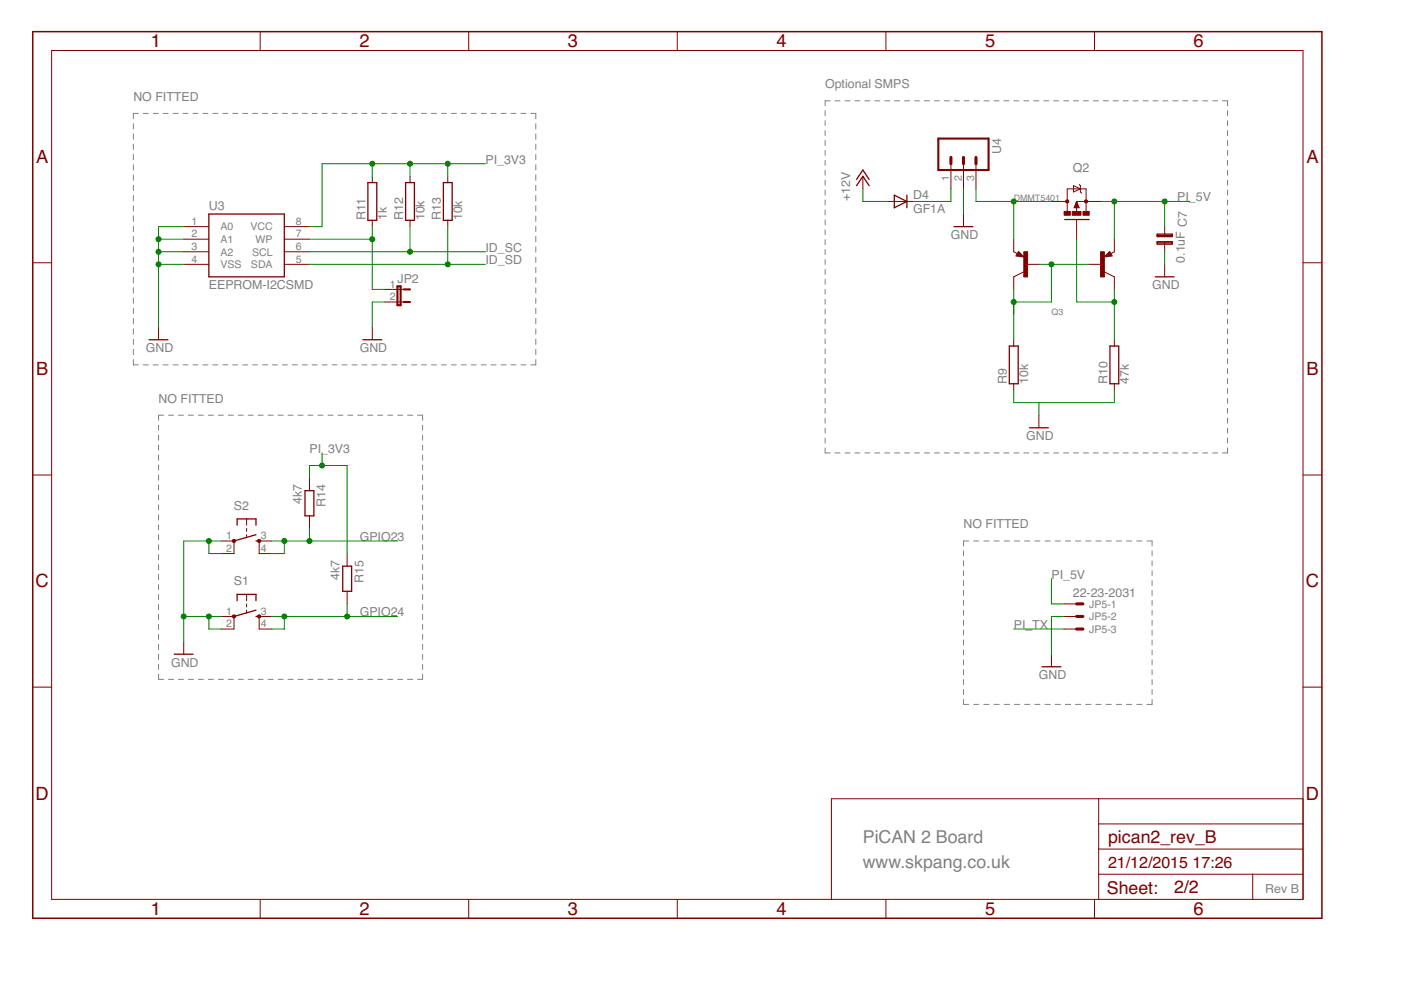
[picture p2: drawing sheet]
<svg xmlns="http://www.w3.org/2000/svg" width="297mm" height="210mm" viewBox="0 0 297 210" stroke-linecap="round" stroke-linejoin="round" font-family="sans-serif">
<g fill="none" stroke="#808080" stroke-width=".21">
<path d="M28.3 26.2v1.1M28.3 28.4v1.1M28.3 30.6v1.1M28.3 32.7v1.2M28.3 34.9v1.1M28.3 37.1v1.1M28.3 39.3v1.1M29.3 24h-1v1.2M30.4 24h1M32.5 24h1M34.6 24h1M36.7 24h1.1"/>
<path d="M38.8 24h1.1M40.9 24h1.1M43 24h1.1M45.1 24h1.1M47.2 24h1.1M49.3 24h1.1M51.5 24h1M53.6 24h1M55.7 24h1M57.8 24h1M59.9 24h1M62 24h1"/>
<path d="M64.1 24h1.1M66.2 24h1M68.3 24h1.1M70.4 24h1.1M72.5 24h1.1M74.6 24h1.1M76.7 24h1.1M78.8 24h1.1M80.9 24h1.1M83.1 24h1M85.2 24h1M87.3 24h1"/>
<path d="M89.4 24h1M91.5 24h1M93.6 24h1M95.7 24h1.1M97.8 24h1M99.9 24h1.1M102 24h1.1M104.1 24h1.1M106.2 24h1.1M108.3 24h1.1M110.4 24h1.1M112.5 24h1.1v1.2"/>
<path d="M113.6 26.2v1.1M113.6 28.4v1.1M113.6 30.6v1.1M113.6 32.7v1.2M113.6 34.9v1.1M113.6 37.1v1.1M113.6 39.3v1.1M174.9 23.5v1M174.9 25.6v1M174.9 27.7v1M174.9 29.8v1M174.9 31.9v1"/>
<path d="M174.9 34v1.1M174.9 36.1v1M174.9 38.2v1.1M176 21.4h-1.1v1M177 21.4h1.1M179.2 21.4h1M181.3 21.4h1M183.4 21.4h1M185.5 21.4h1M187.6 21.4h1M189.7 21.4h1M191.8 21.4h1"/>
<path d="M193.9 21.4h1M196 21.4h1.1M198.1 21.4h1.1M200.2 21.4h1.1M202.3 21.4h1.1M204.4 21.4h1.1M206.5 21.4h1.1M208.6 21.4h1.1M210.8 21.4h1M212.9 21.4h1M215 21.4h1M217.1 21.4h1"/>
<path d="M219.2 21.4h1M221.3 21.4h1M223.4 21.4h1.1M225.5 21.4h1.1M227.6 21.4h1.1M229.7 21.4h1.1M231.8 21.4h1.1M233.9 21.4h1.1M236 21.4h1.1M238.1 21.4h1.1M240.2 21.4h1.1M242.4 21.4h1"/>
<path d="M244.5 21.4h1M246.6 21.4h1M248.7 21.4h1M250.8 21.4h1M252.9 21.4h1M255 21.4h1.1M257.1 21.4h1.1M259.2 21.4h1.1v1M260.3 23.5v1M260.3 25.6v1M260.3 27.7v1M260.3 29.8v1"/>
<path d="M260.3 31.9v1M260.3 34v1.1M260.3 36.1v1M260.3 38.2v1.1M28.3 41.4v1.2M28.3 43.6v1.1M28.3 45.8v1.1M28.3 48v1.1M28.3 50.1v1.2M28.3 52.3v1.1M28.3 54.5v1.1M28.3 56.7v1.1"/>
<path d="M28.3 58.8v1.2M113.6 41.4v1.2M113.6 43.6v1.1M113.6 45.8v1.1M113.6 48v1.1M113.6 50.1v1.2M113.6 52.3v1.1M113.6 54.5v1.1M113.6 56.7v1.1M113.6 58.8v1.2M174.9 40.3v1.1M174.9 42.4v1.1"/>
<path d="M174.9 44.5v1.1M174.9 46.6v1.1M174.9 48.7v1.1M174.9 50.8v1.1M174.9 52.9v1.1M174.9 55v1.1M174.9 57.1v1.1M174.9 59.2v1.1M260.3 40.3v1.1M260.3 42.4v1.1M260.3 44.5v1.1M260.3 46.6v1.1"/>
<path d="M260.3 48.7v1.1M260.3 50.8v1.1M260.3 52.9v1.1M260.3 55v1.1M260.3 57.1v1.1M260.3 59.2v1.1M28.3 61v1.1M28.3 63.2v1.1M28.3 65.4v1.1M28.3 67.5v1.2M28.3 69.7v1.1M28.3 71.9v1.1"/>
<path d="M28.3 74.1v1.1M28.3 76.2v1.2h1M30.4 77.4h1M32.5 77.4h1M34.6 77.4h1M36.7 77.4h1.1M38.8 77.4h1.1M40.9 77.4h1.1M43 77.4h1.1M45.1 77.4h1.1M47.2 77.4h1.1M49.3 77.4h1.1"/>
<path d="M51.5 77.4h1M53.6 77.4h1M55.7 77.4h1M57.8 77.4h1M59.9 77.4h1M62 77.4h1M64.1 77.4h1.1M66.2 77.4h1M68.3 77.4h1.1M70.4 77.4h1.1M72.5 77.4h1.1M74.6 77.4h1.1"/>
<path d="M76.7 77.4h1.1M78.8 77.4h1.1M80.9 77.4h1.1M83.1 77.4h1M85.2 77.4h1M87.3 77.4h1M89.4 77.4h1M91.5 77.4h1M93.6 77.4h1M95.7 77.4h1.1M97.8 77.4h1M99.9 77.4h1.1"/>
<path d="M102 77.4h1.1M104.1 77.4h1.1M106.2 77.4h1.1M108.3 77.4h1.1M110.4 77.4h1.1M113.6 76.2v1.2h-1.1M113.6 61v1.1M113.6 63.2v1.1M113.6 65.4v1.1M113.6 67.5v1.2M113.6 69.7v1.1M113.6 71.9v1.1"/>
<path d="M113.6 74.1v1.1M174.9 61.3v1.1M174.9 63.4v1.1M174.9 65.5v1.1M174.9 67.6v1.1M174.9 69.7v1.1M174.9 71.8v1.1M174.9 74v1M174.9 76.1v1M174.9 78.1v1.1M260.3 61.3v1.1M260.3 63.4v1.1"/>
<path d="M260.3 65.5v1.1M260.3 67.6v1.1M260.3 69.7v1.1M260.3 71.8v1.1M260.3 74v1M260.3 76.1v1M260.3 78.1v1.1M33.6 90.1v1.1M33.6 92.3v1M33.6 94.4v1M33.6 96.5v1.1M33.6 98.6v1.1"/>
<path d="M34.7 88h-1.1v1.1M35.7 88h1.1M37.8 88h1.1M39.9 88h1.1M42.1 88h1M44.2 88h1M46.3 88h1M48.4 88h1.1M50.5 88h1.1M52.6 88h1.1M54.7 88h1.1M56.9 88h1"/>
<path d="M59 88h1M61.1 88h1M63.2 88h1.1M65.3 88h1.1M67.4 88h1.1M69.5 88h1.1M71.6 88h1.1M73.7 88h1.1M75.9 88h1M78 88h1M80.1 88h1.1M82.2 88h1.1"/>
<path d="M84.3 88h1.1M86.4 88h1.1M88.5 88h1.1v1.1M89.6 90.1v1.1M89.6 92.3v1M89.6 94.4v1M89.6 96.5v1.1M89.6 98.6v1.1M174.9 80.3v1M174.9 82.4v1M174.9 84.5v1M174.9 86.6v1"/>
<path d="M174.9 88.7v1M174.9 90.8v1M174.9 92.9v1M174.9 95v1h1.1M177 96h1.1M179.2 96h1M181.3 96h1M183.4 96h1M185.5 96h1M187.6 96h1M189.7 96h1M191.8 96h1"/>
<path d="M193.9 96h1M196 96h1.1M198.1 96h1.1M200.2 96h1.1M202.3 96h1.1M204.4 96h1.1M206.5 96h1.1M208.6 96h1.1M210.8 96h1M212.9 96h1M215 96h1M217.1 96h1"/>
<path d="M219.2 96h1M221.3 96h1M223.4 96h1.1M225.5 96h1.1M227.6 96h1.1M229.7 96h1.1M231.8 96h1.1M233.9 96h1.1M236 96h1.1M238.1 96h1.1M240.2 96h1.1M242.4 96h1"/>
<path d="M244.5 96h1M246.6 96h1M248.7 96h1M250.8 96h1M252.9 96h1M255 96h1.1M257.1 96h1.1M260.3 95v1h-1.1M260.3 80.3v1M260.3 82.4v1M260.3 84.5v1M260.3 86.6v1"/>
<path d="M260.3 88.7v1M260.3 90.8v1M260.3 92.9v1M33.6 100.7v1.1M33.6 102.8v1.1M33.6 104.9v1.1M33.6 107.1v1M33.6 109.2v1M33.6 111.3v1M33.6 113.4v1M33.6 115.5v1.1M33.6 117.6v1.1"/>
<path d="M33.6 119.7v1.1M89.6 100.7v1.1M89.6 102.8v1.1M89.6 104.9v1.1M89.6 107.1v1M89.6 109.2v1M89.6 111.3v1M89.6 113.4v1M89.6 115.5v1.1M89.6 117.6v1.1M89.6 119.7v1.1M204.3 116.8v1.1"/>
<path d="M204.3 118.9v1.1M205.4 114.7h-1.1v1.1M206.4 114.7h1.1M208.6 114.7h1.1M210.8 114.7h1.1M212.9 114.7h1.1M215.1 114.7h1.1M217.2 114.7h1.1M219.4 114.7h1.1M221.6 114.7h1.1M223.7 114.7h1.1M225.9 114.7h1.1"/>
<path d="M228 114.7h1.2M230.2 114.7h1.1M232.3 114.7h1.2M234.5 114.7h1.1M236.7 114.7h1.1M238.8 114.7h1.1M241 114.7h1.1M243.2 114.7h1.1v1.1M244.3 116.8v1.1M244.3 118.9v1.1M33.6 121.8v1.1M33.6 124v1"/>
<path d="M33.6 126.1v1M33.6 128.2v1M33.6 130.3v1.1M33.6 132.4v1.1M33.6 134.5v1.1M33.6 136.6v1.1M33.6 138.7v1.1M89.6 121.8v1.1M89.6 124v1M89.6 126.1v1M89.6 128.2v1M89.6 130.3v1.1"/>
<path d="M89.6 132.4v1.1M89.6 134.5v1.1M89.6 136.6v1.1M89.6 138.7v1.1M204.3 121v1M204.3 123.1v1.1M204.3 125.2v1.1M204.3 127.3v1.1M204.3 129.4v1.1M204.3 131.5v1.1M204.3 133.6v1.1M204.3 135.7v1.1"/>
<path d="M204.3 137.8v1.1M204.3 139.9v1.1M244.3 121v1M244.3 123.1v1.1M244.3 125.2v1.1M244.3 127.3v1.1M244.3 129.4v1.1M244.3 131.5v1.1M244.3 133.6v1.1M244.3 135.7v1.1M244.3 137.8v1.1M244.3 139.9v1.1"/>
<path d="M33.6 140.9v1M33.6 143v1h1.1M35.7 144h1.1M37.8 144h1.1M39.9 144h1.1M42.1 144h1M44.2 144h1M46.3 144h1M48.4 144h1.1M50.5 144h1.1M52.6 144h1.1M54.7 144h1.1"/>
<path d="M56.9 144h1M59 144h1M61.1 144h1M63.2 144h1.1M65.3 144h1.1M67.4 144h1.1M69.5 144h1.1M71.6 144h1.1M73.7 144h1.1M75.9 144h1M78 144h1M80.1 144h1.1"/>
<path d="M82.2 144h1.1M84.3 144h1.1M86.4 144h1.1M89.6 143v1h-1.1M89.6 140.9v1M204.3 148.3v1.1h1.1M204.3 142v1.1M204.3 144.1v1.1M204.3 146.2v1.1M206.4 149.4h1.1M208.6 149.4h1.1M210.8 149.4h1.1"/>
<path d="M212.9 149.4h1.1M215.1 149.4h1.1M217.2 149.4h1.1M219.4 149.4h1.1M221.6 149.4h1.1M223.7 149.4h1.1M225.9 149.4h1.1M228 149.4h1.2M230.2 149.4h1.1M232.3 149.4h1.2M234.5 149.4h1.1M236.7 149.4h1.1"/>
<path d="M238.8 149.4h1.1M241 149.4h1.1M244.3 142v1.1M244.3 144.1v1.1M244.3 146.2v1.1M244.3 148.3v1.1h-1.1"/>
</g>
<g fill="none" stroke="#800000" stroke-width=".21">
<path d="M10.9 10.7h265.4v180h-265.4zM55.2 6.7v4M99.4 6.7v4M143.6 6.7v4M187.8 6.7v4M232.1 6.7v4M78.9 37.4v1.3M86.9 37.4v1.3M94.9 37.4v1.3M182.9 37.4v2.6M201.6 34.7v5.3M204.3 34.7v5.3"/>
<path d="M206.9 34.7v5.3M227.6 39.4l1.5 .6-1.5 .7zM228.8 39.1l.3 .3v1.3l.2 .3M6.9 55.7h4M38.9 56h5.4M38.9 50.7h5.4M38.9 48h5.4M38.9 53.4h5.4M60.3 56h5.3M60.3 50.7h5.3M60.3 48h5.3M60.3 53.4h5.3"/>
<path d="M78.9 46.7v1.3M86.9 46.7v1.3M94.9 46.7v1.3M188.3 42.7h5.3M204.3 45.4v2.6M214.9 50.7v2.7l.8 .4M215.9 53.3l1.2 1.2-1.7-.2zM217.1 57.6l-2.2 1.1v2.7M217.6 56h2.7M222.9 42.7h3.4M226.3 44.8v-4.8h4v4.8M228.3 42.7h5.3"/>
<path d="M228.3 42.7l.5 1.3h-1.1zM228.3 43.9v.9M228.3 46.7v4M230.9 56h2.7M234.1 57.6l2.2 1.1v2.7M235.3 53.3l.5 1-1.7 .2zM236.3 50.7v2.7l-.8 .4M246.9 48v2.2M246.9 51.2v2.2M246.9 56v2.7M276.3 55.7h4M33.6 69.4v2.6"/>
<path d="M78.9 69.4v2.6M81.6 61.4h4M81.6 64h4M214.9 72v1.4M236.3 72v1.4M214.9 81.4v1.3M220.3 88v2.7M236.3 81.4v1.3M6.9 100.7h4M46.9 114.7h2.7v2.7h-2.7M52.3 110v1.4M52.3 112v.7"/>
<path d="M52.3 113.4v.6M57.6 114.7h-2.7v2.7h2.7M65.6 101.4v2.6M65.6 109.4v2.6M73.6 117.4v2.6M276.3 100.7h4M38.9 136v2.7M46.9 130.7h2.7v2.7h-2.7M52.3 126v1.4M52.3 128v.7M52.3 129.4v.6M57.6 130.7h-2.7v2.7h2.7"/>
<path d="M73.6 125.4v2.6M222.9 138.7v2.7M225.6 130.7h2.7M225.6 133.4h2.7M225.6 128h2.7M6.9 145.7h4M276.3 145.7h4M232.9 169.4v21.3M232.9 174.7h43.4M276.3 169.4h-100v21.3M55.2 190.7v4M99.4 190.7v4"/>
<path d="M143.6 190.7v4M187.8 190.7v4M232.1 190.7v4M232.9 185.4h43.4M232.9 180h43.4M265.6 185.4v5.3"/>
</g>
<path d="M6.9 6.7h273.4v188h-273.4z" fill="none" stroke="#800000" stroke-width=".32"/>
<g fill="none" stroke="#800000" stroke-width=".28">
<path d="M78 38.7h1.9v8h-1.9zM86 38.7h1.9v8h-1.9zM94 38.7h1.9v8h-1.9zM181.6 39.4l1.3-2 1.4 2M181.6 38l1.3-2 1.4 2M44.3 45.4h16v13.3h-16zM189.6 41.4l2.7 1.3-2.7 1.3zM192.3 41.4v2.6M202.3 48h4M216 54h.4l-.4-.2-.3 .4 1.1 .1-.8-.8-.4 .7M225.7 46.5h5.2M235.2 54h-.4l.4-.2 .3 .4-1.1 .1 .8-.8 .4 .7"/>
<path d="M244.9 58.7h4M245.3 51.2h3.2v.6h-3.2zM245.3 49.6h3.2v.6h-3.2zM245.3 51.5h3.2M245.3 49.9h3.2M31.6 72h4M76.9 72h4M214 73.4h1.9v8h-1.9zM235.3 73.4h1.9v8h-1.9zM218.3 90.7h4M50.3 111.4v-1.4h4v1.4M54.3 114.7h.6"/>
<path d="M54.3 113.4l-4.7 1.3M64.7 104h1.8v5.4h-1.8zM36.9 138.7h4M50.3 127.4v-1.4h4v1.4M54.3 130.7h.6M54.3 129.4l-4.7 1.3M72.7 120h1.8v5.4h-1.8zM220.9 141.4h4"/>
</g>
<path d="M198.9 29.4h10.7v6.6h-10.7zM84.3 60.7h.6v4h-.6zM85.6 61.4h1.3M85.6 64h1.3" fill="none" stroke="#800000" stroke-width=".44"/>
<g fill="#800000" stroke="#800000" stroke-width=".21">
<path d="M49.4 114.4h.4v.5h-.4z" fill-rule="evenodd"/>
<path d="M54.7 114.4h.5v.5h-.5z" fill-rule="evenodd"/>
<circle cx="49.6" cy="130.7" r=".35"/>
<circle cx="54.9" cy="130.7" r=".35"/>
<circle cx="230.3" cy="42.7" r=".35"/>
<circle cx="226.3" cy="42.7" r=".35"/>
</g>
<path d="M228.3 43.6v.3h-.3l.3-.9 .2 .9" fill="none" stroke="#800000" stroke-width=".34"/>
<g fill="#800000" stroke="#800000" stroke-width=".21">
<path d="M229.6 44.8h1.3v.8h-1.3z"/>
<path d="M225.6 44.8h1.3v.8h-1.3z"/>
<path d="M227.3 44.8h1.9v.8h-1.9z"/>
<path d="M217.1 53.4h.8v5.3h-.8z"/>
<path d="M233.3 53.4h.8v5.3h-.8z"/>
</g>
<path d="M201.6 33.4v1.3M204.3 33.4v1.3M206.9 33.4v1.3M228.3 128h1.3M228.3 130.7h1.3M228.3 133.4h1.3" fill="none" stroke="#800000" stroke-width=".66"/>
<g fill="none" stroke="#008000" stroke-width=".21">
<path d="M78.9 34.7v2.7M86.9 34.7v2.7M94.9 34.7v2.7M102.9 34.7h-34.6v13.3h-2.7M33.6 50.7h5.3M33.6 53.4h5.3M33.6 56h5.3M38.9 48h-5.3v21.4M65.6 50.7h13.3M65.6 53.4h37.3M65.6 56h37.3M78.9 48v13.4h2.7"/>
<path d="M86.9 48v5.4M94.9 48v8M182.9 40v2.7h5.4M201.6 40v2.7h-8M204.3 40v5.4M206.9 40v2.7h16M214.9 42.7v8M220.3 56h10.6M222.9 56v8h-8M228.3 50.7v13.3h8M233.6 42.7h18.7M236.3 42.7v8"/>
<path d="M246.9 42.7v5.3M246.9 53.4v2.6M81.6 64h-2.7v5.4M214.9 61.4v10.6M236.3 61.4v10.6M68.3 96v2.7M214.9 82.7v2.7h21.4v-2.7M220.3 85.4v2.6M44.3 114.7v2.7h2.6M46.9 114.7h-8v21.3M57.6 114.7h26.7M60.3 114.7v2.7h-2.7"/>
<path d="M65.6 101.4v-2.7h8v18.7M65.6 112v2.7M38.9 130.7h8M44.3 130.7v2.7h2.6M57.6 130.7h26.7M60.3 130.7v2.7h-2.7M73.6 128v2.7M214.9 133.4h10.7M222.9 122.7v5.3h2.7M225.6 130.7h-2.7v8"/>
</g>
<g fill="#008000" stroke="#008000" stroke-width=".21">
<circle cx="33.6" cy="50.7" r=".53"/>
<circle cx="33.6" cy="53.4" r=".53"/>
<circle cx="33.6" cy="56" r=".53"/>
<circle cx="44.3" cy="114.7" r=".53"/>
<circle cx="38.9" cy="130.7" r=".53"/>
<circle cx="44.3" cy="130.7" r=".53"/>
<circle cx="78.9" cy="34.7" r=".53"/>
<circle cx="86.9" cy="34.7" r=".53"/>
<circle cx="94.9" cy="34.7" r=".53"/>
<circle cx="68.3" cy="98.7" r=".53"/>
<circle cx="78.9" cy="50.7" r=".53"/>
<circle cx="86.9" cy="53.4" r=".53"/>
<circle cx="94.9" cy="56" r=".53"/>
<circle cx="73.6" cy="130.7" r=".53"/>
<circle cx="60.3" cy="130.7" r=".53"/>
<circle cx="65.6" cy="114.7" r=".53"/>
<circle cx="60.3" cy="114.7" r=".53"/>
<circle cx="236.3" cy="42.7" r=".53"/>
<circle cx="246.9" cy="42.7" r=".53"/>
<circle cx="222.9" cy="56" r=".53"/>
<circle cx="214.9" cy="64" r=".53"/>
<circle cx="236.3" cy="64" r=".53"/>
<circle cx="214.9" cy="42.7" r=".53"/>
</g>
<g font-size="3.9" fill="#800000">
<text x="32" y="10.1">1</text>
<text x="76.2" y="10.1">2</text>
<text x="120.4" y="10.1">3</text>
<text x="164.6" y="10.1">4</text>
<text x="208.9" y="10.1">5</text>
<text x="253.1" y="10.1">6</text>
<text x="7.7" y="34.6">A</text>
<text x="277" y="34.6">A</text>
<text x="7.7" y="79.6">B</text>
<text x="277" y="79.6">B</text>
<text x="7.5" y="124.6">C</text>
<text x="276.9" y="124.6">C</text>
<text x="7.5" y="169.5">D</text>
<text x="276.9" y="169.5">D</text>
<text x="32" y="194">1</text>
<text x="76.2" y="194">2</text>
<text x="120.4" y="194">3</text>
<text x="164.6" y="194">4</text>
<text x="208.9" y="194">5</text>
<text x="253.1" y="194">6</text>
</g>
<g font-size="3.8" fill="#808080">
<text x="182.9" y="178.7">PiCAN 2 Board</text>
<text x="182.9" y="184">www.skpang.co.uk</text>
</g>
<g font-size="3.8" fill="#800000">
<text x="234.9" y="178.7">pican2_rev_B</text>
<text x="234.7" y="189.5">Sheet:</text>
<text x="248.9" y="189.4">2/2</text>
</g>
<g font-size="3.4" fill="#800000">
<text x="234.9" y="184">21/12/2015</text>
<text x="252.8" y="184">17:26</text>
</g>
<g font-size="2.6" fill="#808080">
<text x="28.3" y="21.4">NO FITTED</text>
<text x="174.9" y="18.7">Optional SMPS</text>
<text x="102.9" y="34.7">PI_3V3</text>
<text x="212.3" y="32.7" transform="rotate(-90 212.3 32.7)">U4</text>
<text x="227.4" y="36.6">Q2</text>
<text x="44.3" y="44.6">U3</text>
<text x="77.5" y="46.7" transform="rotate(-90 77.5 46.7)">R11</text>
<text x="82" y="46.7" transform="rotate(-90 82 46.7)">1k</text>
<text x="85.5" y="46.7" transform="rotate(-90 85.5 46.7)">R12</text>
<text x="90" y="46.7" transform="rotate(-90 90 46.7)">10k</text>
<text x="93.5" y="46.7" transform="rotate(-90 93.5 46.7)">R13</text>
<text x="98" y="46.7" transform="rotate(-90 98 46.7)">10k</text>
<text x="180.3" y="42.7" transform="rotate(-90 180.3 42.7)">+12V</text>
<text x="193.6" y="45.1">GF1A</text>
<text x="193.6" y="42.2">D4</text>
<text x="249.6" y="42.7">PI_5V</text>
<text x="102.9" y="53.4">ID_SC</text>
<text x="201.6" y="50.7">GND</text>
<text x="102.9" y="56">ID_SD</text>
<text x="251.2" y="55.7" transform="rotate(-90 251.2 55.7)">0.1uF C7</text>
<text x="44.3" y="61.4">EEPROM-I2CSMD</text>
<text x="84.3" y="60">JP2</text>
<text x="244.3" y="61.4">GND</text>
<text x="30.9" y="74.7">GND</text>
<text x="76.3" y="74.7">GND</text>
<text x="213.5" y="81.4" transform="rotate(-90 213.5 81.4)">R9</text>
<text x="218" y="81.4" transform="rotate(-90 218 81.4)">10k</text>
<text x="234.8" y="81.4" transform="rotate(-90 234.8 81.4)">R10</text>
<text x="239.3" y="81.4" transform="rotate(-90 239.3 81.4)">47k</text>
<text x="33.6" y="85.4">NO FITTED</text>
<text x="217.6" y="93.4">GND</text>
<text x="65.6" y="96">PI_3V3</text>
<text x="64" y="106.9" transform="rotate(-90 64 106.9)">4k7</text>
<text x="69" y="107.5" transform="rotate(-90 69 107.5)">R14</text>
<text x="49.6" y="108">S2</text>
<text x="204.3" y="112">NO FITTED</text>
<text x="76.3" y="114.7">GPIO23</text>
<text x="49.6" y="124">S1</text>
<text x="72" y="122.9" transform="rotate(-90 72 122.9)">4k7</text>
<text x="77" y="123.5" transform="rotate(-90 77 123.5)">R15</text>
<text x="222.9" y="122.7">PI_5V</text>
<text x="76.3" y="130.7">GPIO24</text>
<text x="227.5" y="126.6">22-23-2031</text>
<text x="214.9" y="133.4">PI_TX</text>
<text x="36.3" y="141.4">GND</text>
<text x="220.3" y="144">GND</text>
<text x="268.3" y="189.4">Rev B</text>
</g>
<g font-size="2.2" fill="#808080">
<text x="201.2" y="38.4" transform="rotate(-90 201.2 38.4)">1</text>
<text x="203.9" y="38.4" transform="rotate(-90 203.9 38.4)">2</text>
<text x="206.6" y="38.4" transform="rotate(-90 206.6 38.4)">3</text>
<text x="40.6" y="47.7">1</text>
<text x="62.7" y="47.7">8</text>
<text x="40.6" y="53">3</text>
<text x="40.6" y="50.3">2</text>
<text x="46.7" y="48.8">A0</text>
<text x="46.7" y="51.5">A1</text>
<text x="53.1" y="48.8">VCC</text>
<text x="54.2" y="51.5">WP</text>
<text x="62.7" y="50.3">7</text>
<text x="62.7" y="53">6</text>
<text x="40.6" y="55.7">4</text>
<text x="46.7" y="56.8">VSS</text>
<text x="46.7" y="54.2">A2</text>
<text x="53.2" y="56.8">SDA</text>
<text x="53.5" y="54.2">SCL</text>
<text x="62.7" y="55.7">5</text>
<text x="82.7" y="61">1</text>
<text x="82.7" y="63.7">2</text>
<text x="48" y="114.3">1</text>
<text x="48" y="117">2</text>
<text x="55.3" y="114.3">3</text>
<text x="55.3" y="117">4</text>
<text x="48" y="130.3">1</text>
<text x="55.3" y="130.3">3</text>
<text x="230.9" y="128.8">JP5-1</text>
<text x="230.9" y="131.5">JP5-2</text>
<text x="48" y="133">2</text>
<text x="55.3" y="133">4</text>
<text x="230.9" y="134.2">JP5-3</text>
</g>
<g font-size="1.9" fill="#808080">
<text x="214.9" y="42.7">DMMT5401</text>
<text x="222.9" y="66.7">Q3</text>
</g>
</svg>
